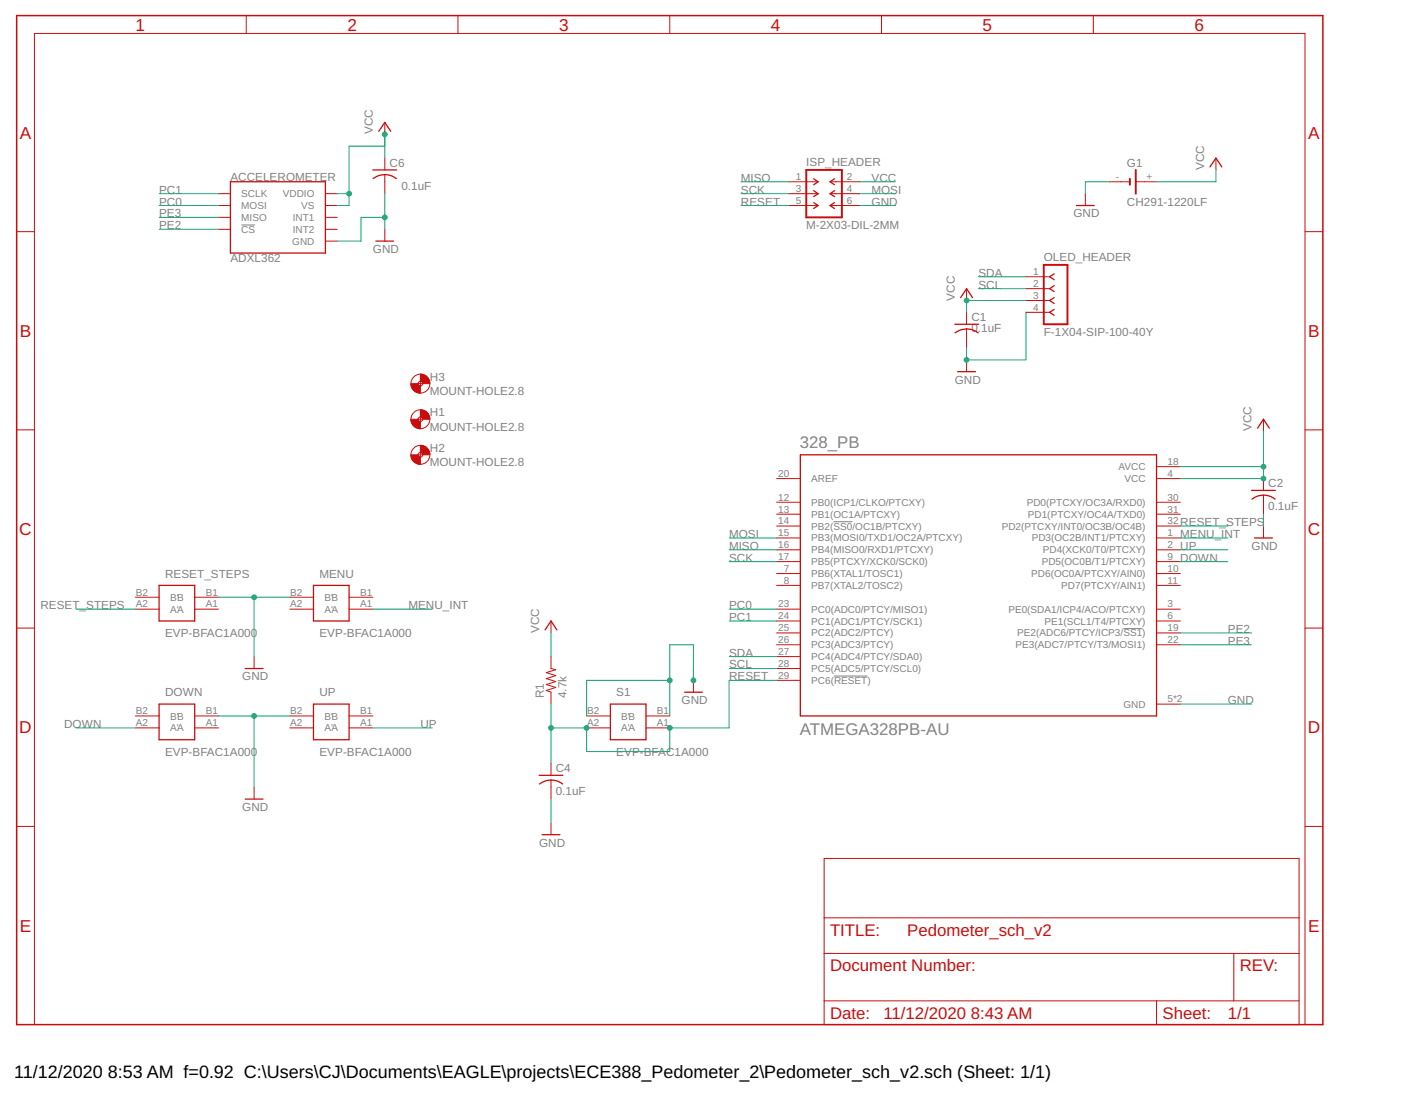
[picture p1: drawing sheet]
<svg xmlns="http://www.w3.org/2000/svg" width="279mm" height="216mm" viewBox="0 0 279 216" stroke-linecap="round" stroke-linejoin="round" font-family="sans-serif">
<path d="M47.5 44.3h2.7M164 102.7h3.7M164.1 133.1h6.6M221 123.7h3.8" fill="none" stroke="#808080" stroke-width=".2"/>
<g fill="none" stroke="#c90d0c" stroke-width=".25">
<path d="M45.3 35.8h18.7v14h-18.7zM73.4 33.4h4.6M74.5 25.8l1.2-1.7 1.2 1.7M75.7 34.4l1.5 .2 .8 .6M75.7 34.4l-1.4 .2-.9 .5M160.1 35.2l.9 .6-.9 .6M160.1 37.5l.9 .6-.9 .6M160.1 39.9l.9 .5-.9 .6M164.2 37.5l-.9 .6 .9 .6M164.2 35.2l-.9 .6 .9 .6M164.2 39.9l-.9 .5 .9 .6M238.1 32.9l1.1-1.8 1.2 1.8"/>
<path d="M74 47.5h3.4M189 58.6l1.2-1.8 1.1 1.8M207.4 53.9l-.9 .6 .9 .6M207.4 56.2l-.9 .6 .9 .6M207.4 58.6l-.9 .5 .9 .6M211.8 40.4h3.5M187.9 63.8h4.6M187.9 65.5a3.7 3.7 0 0 1 4.6 0M188.4 73.2h3.5M207.4 60.9l-.9 .6 .9 .6M157.5 89.5h70.1v51.4h-70.1zM246.3 96.5h4.6"/>
<path d="M246.3 98.2a3.7 3.7 0 0 1 4.6 0M247.4 84.3l1.2-1.8 1.2 1.8M31.3 115.2h7v7h-7zM61.7 115.2h7v7h-7zM246.8 105.9h3.6M31.3 138.6h7v7h-7zM48.3 131.6h3.5M61.7 138.6h7v7h-7zM107.3 124l1.1-1.8 1.2 1.8M120.1 138.6h7v7h-7zM134.7 136.2h3.5M48.3 157.3h3.5"/>
<path d="M106.1 152.6h4.6M106.2 154.3a3.7 3.7 0 0 1 4.5 0M106.7 164.3h3.5"/>
</g>
<g fill="none" stroke="#c90d0c" stroke-width=".2">
<path d="M48.5 3.1v3.5M90.1 3.1v3.5M131.8 3.1v3.5M173.4 3.1v3.5M215.1 3.1v3.5M43 38.1h2.3M64 38.1h2.4M75.7 24.1v2.3M75.7 31.1v2.3M75.7 34.4v3.7M155.2 35.8h5.8M155.2 38.1h5.8"/>
<path d="M163.3 35.8h5.9M163.3 38.1h5.9M213.6 38.1v2.3M218.2 35.8h4.1M223.5 35.8h4.1M239.2 31.1v2.3M3.3 45.6h3.5M43 40.4h2.3M43 42.8h2.3M43 45.1h2.3M64 40.4h2.4M64 42.8h2.4"/>
<path d="M64 45.1h2.4M64 47.5h2.4M75.7 45.1v2.4M155.2 40.4h5.8M163.3 40.4h5.9M190.2 56.8v2.3M201.9 54.5h4.6M201.9 56.8h4.6M201.9 59.1h4.6M256.8 45.6h3.5M82.3 75.5h.9M82.7 75v1"/>
<path d="M190.2 61.5v2.3M190.2 64.7v3.8M190.2 70.8v2.4M201.9 61.5h4.6M3.3 84.6h3.5M82.3 82.5h.9M82.3 89.5h.9M82.7 82v1M82.7 89v1M152.8 94.2h4.7M152.8 98.8h4.7M227.6 94.2h4.6"/>
<path d="M227.6 98.8h4.6M227.6 91.8h4.6M248.6 82.5v2.3M248.6 94.2v2.3M248.6 97.5v3.7M256.8 84.6h3.5M26.6 119.9h4.7M26.6 117.5h4.7M38.3 119.9h4.7M38.3 117.5h4.7M57 119.9h4.7M57 117.5h4.7"/>
<path d="M68.7 119.9h4.7M68.7 117.5h4.7M152.8 101.2h4.7M152.8 103.5h4.7M152.8 105.9h4.7M152.8 108.2h4.7M152.8 110.5h4.7M152.8 112.9h4.7M152.8 115.2h4.7M152.8 119.9h4.7M227.6 101.2h4.6M227.6 103.5h4.6"/>
<path d="M227.6 105.9h4.6M227.6 108.2h4.6M227.6 110.5h4.6M227.6 112.9h4.6M227.6 115.2h4.6M227.6 119.9h4.6M248.6 103.5v2.4M3.3 123.6h3.5M50 129.2v2.4M108.4 129.2v2.4l.9 .2-1.8 .6 1.8 .6-1.8 .6 1.8 .5-1.8 .6 1.8 .6-1.8 .6 .9 .3v2.4M108.4 122.2v2.4M136.4 133.9v2.3"/>
<path d="M152.8 122.2h4.7M152.8 124.6h4.7M152.8 126.9h4.7M152.8 129.2h4.7M152.8 131.6h4.7M152.8 133.9h4.7M227.6 138.6h4.6M227.6 122.2h4.6M227.6 124.6h4.6M227.6 126.9h4.6M256.8 123.6h3.5M26.6 143.3h4.7"/>
<path d="M26.6 140.9h4.7M38.3 143.3h4.7M38.3 140.9h4.7M50 154.9v2.4M57 143.3h4.7M57 140.9h4.7M68.7 143.3h4.7M68.7 140.9h4.7M108.4 150.3v2.3M108.4 153.5v3.8M115.4 143.3h4.7M115.4 140.9h4.7"/>
<path d="M127.1 143.3h4.7M127.1 140.9h4.7M3.3 162.6h3.5M108.4 161.9v2.4M162.2 169h93.4v32.7h-93.4zM256.8 162.6h3.5M162.2 187.6h93.4M162.2 197h93.4M162.2 180.6h93.4M227.6 197v4.7M242.8 187.6v9.4M6.8 201.7v-195.1h250v195.1"/>
<circle cx="82.7" cy="75.5" r="1.86"/>
<circle cx="82.7" cy="75.5" r=".47"/>
<circle cx="82.7" cy="82.5" r="1.86"/>
<circle cx="82.7" cy="89.5" r="1.86"/>
<circle cx="82.7" cy="89.5" r=".47"/>
<circle cx="82.7" cy="82.5" r=".47"/>
</g>
<path d="M3.3 3.1h257v198.6h-257z" fill="none" stroke="#c90d0c" stroke-width=".3"/>
<path d="M158.6 33.4h7.1v9.4h-7.1zM222.3 35.2v1.2M223.5 33.4v4.7M205.4 52.1h4.6v11.7h-4.6z" fill="none" stroke="#c90d0c" stroke-width=".38"/>
<g fill="#c90d0c" stroke="#c90d0c" stroke-width=".2">
<path d="M82.7 80.6a1.82 1.82 0 0 1 1.9 1.9h-1.4l-.2-.3-.3-.2z" fill-rule="evenodd"/>
<path d="M80.8 82.5h1.5l.1 .3 .3 .2v1.4a1.86 1.86 0 0 1-1.9-1.9z" fill-rule="evenodd"/>
<path d="M82.7 87.7a1.82 1.82 0 0 1 1.9 1.8h-1.4l-.2-.3-.3-.2z" fill-rule="evenodd"/>
<path d="M80.8 89.5h1.5a.44 .44 0 0 0 .4 .5v1.4a1.82 1.82 0 0 1-1.9-1.9z" fill-rule="evenodd"/>
<path d="M82.7 73.6a1.86 1.86 0 0 1 1.9 1.9h-1.4l-.2-.3-.3-.2z" fill-rule="evenodd"/>
<path d="M80.8 75.5h1.5l.1 .3 .3 .2v1.4a1.86 1.86 0 0 1-1.9-1.9z" fill-rule="evenodd"/>
</g>
<g fill="none" stroke="#0dab76" stroke-width=".2">
<path d="M31.3 38.1h11.7M66.4 38.1h2.3M75.7 26.4v4.7M75.7 38.1v7M75.7 28.8h-7v11.6h-2.3M145.8 35.8h9.4M145.8 38.1h9.4M169.2 35.8h7M169.2 38.1h7M218.2 35.8h-4.6v2.3M239.2 33.4v2.4h-11.6M31.3 42.8h11.7"/>
<path d="M31.3 40.4h11.7M31.3 45.1h11.7M75.7 42.8h-4.7v4.7h-4.6M145.8 40.4h9.4M169.2 40.4h7M192.5 54.5h9.4M192.5 56.8h9.4M201.9 59.1h-11.7v2.4M201.9 61.5v9.3h-11.7v-2.3M232.2 91.8h16.4M248.6 84.8v9.4h-16.4M15 119.9h11.6"/>
<path d="M43 117.5h14M50 117.5v11.7M73.4 119.9h11.6M143.5 119.9h9.3M143.5 108.2h9.3M143.5 110.5h9.3M143.5 105.9h9.3M232.2 108.2h9.4M232.2 110.5h9.4M232.2 105.9h9.4M232.2 103.5h9.4M248.6 101.2v2.3"/>
<path d="M108.4 124.6v4.6M108.4 138.6v11.7M131.8 133.9h-16.4v7M136.4 133.9v-7h-4.6v14M143.5 122.2h9.3M143.5 129.2h9.3M143.5 131.6h9.3M152.8 133.9h-9.3v9.4h-11.7v4.6h-16.4v-4.6h-7M232.2 138.6h14.1M232.2 126.9h14.1M232.2 124.6h14.1M15 143.3h11.6"/>
<path d="M43 140.9h14M50 140.9v14M73.4 143.3h11.6M108.4 157.3v4.6"/>
</g>
<g fill="#0dab76" stroke="#0dab76" stroke-width=".2">
<circle cx="75.7" cy="42.8" r=".47"/>
<circle cx="190.2" cy="70.8" r=".47"/>
<circle cx="50" cy="117.5" r=".47"/>
<circle cx="50" cy="140.9" r=".47"/>
<circle cx="136.4" cy="133.9" r=".47"/>
<circle cx="131.8" cy="133.9" r=".47"/>
<circle cx="75.7" cy="26.4" r=".47"/>
<circle cx="68.7" cy="38.1" r=".47"/>
<circle cx="248.6" cy="94.2" r=".47"/>
<circle cx="248.6" cy="91.8" r=".47"/>
<circle cx="190.2" cy="59.1" r=".47"/>
<circle cx="131.8" cy="143.3" r=".47"/>
<circle cx="108.4" cy="143.3" r=".47"/>
<circle cx="115.4" cy="143.3" r=".47"/>
</g>
<g font-size="3.5">
<text x="2.8" y="212.1">11/12/2020</text>
<text x="21.2" y="212.1">8:53 AM f=0.92 C:\Users\CJ\Documents\EAGLE\projects\ECE388_Pedometer_2\Pedometer_sch_v2.sch (Sheet: 1/1)</text>
</g>
<g font-size="3.4" fill="#c90d0c">
<text x="26.7" y="6">1</text>
<text x="68.3" y="6">2</text>
<text x="110" y="6">3</text>
<text x="151.7" y="6">4</text>
<text x="193.3" y="6">5</text>
<text x="235" y="6">6</text>
<text x="3.9" y="27.3">A</text>
<text x="257.4" y="27.3">A</text>
<text x="3.9" y="66.3">B</text>
<text x="257.4" y="66.3">B</text>
<text x="3.8" y="105.3">C</text>
<text x="257.3" y="105.3">C</text>
<text x="3.8" y="144.3">D</text>
<text x="257.3" y="144.3">D</text>
<text x="3.9" y="183.3">E</text>
<text x="257.4" y="183.3">E</text>
</g>
<g font-size="3.3" fill="#808080">
<text x="157.4" y="88.2">328_PB</text>
<text x="157.4" y="144.6">ATMEGA328PB-AU</text>
</g>
<g font-size="3.3" fill="#c90d0c">
<text x="163.3" y="184.1">TITLE:</text>
<text x="178.5" y="184.1">Pedometer_sch_v2</text>
<text x="163.3" y="191.1">Document Number:</text>
<text x="243.9" y="191.1">REV:</text>
<text x="163.3" y="200.5">Date:</text>
<text x="173.8" y="200.5">11/12/2020</text>
<text x="191" y="200.5">8:43 AM</text>
<text x="228.7" y="200.5">Sheet:</text>
<text x="241.6" y="200.5">1/1</text>
</g>
<g font-size="2.3" fill="#808080">
<text x="73.4" y="26.4" transform="rotate(-90 73.4 26.4)">VCC</text>
<text x="45.3" y="35.5">ACCELEROMETER</text>
<text x="76.6" y="32.9">C6</text>
<text x="145.8" y="35.8">MISO</text>
<text x="158.6" y="32.7">ISP_HEADER</text>
<text x="171.5" y="35.8">VCC</text>
<text x="221.7" y="32.9">G1</text>
<text x="236.9" y="33.4" transform="rotate(-90 236.9 33.4)">VCC</text>
<text x="31.3" y="40.5">PC0</text>
<text x="31.3" y="38.1">PC1</text>
<text x="79" y="37.3">0.1uF</text>
<text x="145.8" y="38.1">SCK</text>
<text x="145.8" y="40.5">RESET</text>
<text x="171.5" y="40.5">GND</text>
<text x="171.5" y="38.1">MOSI</text>
<text x="221.7" y="40.5">CH291-1220LF</text>
<text x="31.3" y="42.8">PE3</text>
<text x="31.3" y="45.1">PE2</text>
<text x="158.6" y="45.1">M-2X03-DIL-2MM</text>
<text x="211.2" y="42.8">GND</text>
<text x="45.3" y="51.7">ADXL362</text>
<text x="73.4" y="49.8">GND</text>
<text x="205.4" y="51.4">OLED_HEADER</text>
<text x="187.9" y="59.1" transform="rotate(-90 187.9 59.1)">VCC</text>
<text x="192.5" y="54.5">SDA</text>
<text x="192.5" y="56.8">SCL</text>
<text x="191.1" y="65.3">0.1uF</text>
<text x="191.1" y="63.2">C1</text>
<text x="205.4" y="66.2">F-1X04-SIP-100-40Y</text>
<text x="84.6" y="77.8">MOUNT-HOLE2.8</text>
<text x="84.6" y="75">H3</text>
<text x="187.9" y="75.5">GND</text>
<text x="84.6" y="82">H1</text>
<text x="84.6" y="84.8">MOUNT-HOLE2.8</text>
<text x="84.6" y="89">H2</text>
<text x="246.3" y="84.8" transform="rotate(-90 246.3 84.8)">VCC</text>
<text x="84.6" y="91.8">MOUNT-HOLE2.8</text>
<text x="249.5" y="95.9">C2</text>
<text x="249.5" y="100.4">0.1uF</text>
<text x="143.5" y="105.9">MOSI</text>
<text x="232.2" y="105.9">MENU_INT</text>
<text x="232.2" y="103.5">RESET_STEPS</text>
<text x="32.5" y="113.7">RESET_STEPS</text>
<text x="62.9" y="113.7">MENU</text>
<text x="143.5" y="108.2">MISO</text>
<text x="143.5" y="110.5">SCK</text>
<text x="232.2" y="108.2">UP</text>
<text x="232.2" y="110.5">DOWN</text>
<text x="246.3" y="108.2">GND</text>
<text x="7.9" y="119.9">RESET_STEPS</text>
<text x="80.4" y="119.9">MENU_INT</text>
<text x="143.5" y="119.9">PC0</text>
<text x="32.5" y="125.4">EVP-BFAC1A000</text>
<text x="62.9" y="125.4">EVP-BFAC1A000</text>
<text x="106.1" y="124.6" transform="rotate(-90 106.1 124.6)">VCC</text>
<text x="143.5" y="122.2">PC1</text>
<text x="241.6" y="124.6">PE2</text>
<text x="143.5" y="129.2">SDA</text>
<text x="143.5" y="131.6">SCL</text>
<text x="241.6" y="126.9">PE3</text>
<text x="32.5" y="137">DOWN</text>
<text x="47.7" y="133.9">GND</text>
<text x="62.9" y="137">UP</text>
<text x="107" y="137.4" transform="rotate(-90 107 137.4)">R1</text>
<text x="111.5" y="137.4" transform="rotate(-90 111.5 137.4)">4.7k</text>
<text x="121.3" y="137">S1</text>
<text x="143.5" y="133.9">RESET</text>
<text x="12.6" y="143.2">DOWN</text>
<text x="82.7" y="143.2">UP</text>
<text x="134.1" y="138.6">GND</text>
<text x="241.6" y="138.6">GND</text>
<text x="32.5" y="148.7">EVP-BFAC1A000</text>
<text x="62.9" y="148.7">EVP-BFAC1A000</text>
<text x="121.3" y="148.7">EVP-BFAC1A000</text>
<text x="109.3" y="152">C4</text>
<text x="47.7" y="159.6">GND</text>
<text x="109.3" y="156.4">0.1uF</text>
<text x="106.1" y="166.6">GND</text>
</g>
<g font-size="2" fill="#808080">
<text x="156.6" y="35.5">1</text>
<text x="166.6" y="35.5">2</text>
<text x="219.6" y="35.5">-</text>
<text x="225.6" y="35.5">+</text>
<text x="47.5" y="38.8">SCLK</text>
<text x="47.5" y="41.2">MOSI</text>
<text x="55.6" y="38.8">VDDIO</text>
<text x="59.2" y="41.1">VS</text>
<text x="156.6" y="37.8">3</text>
<text x="156.6" y="40.1">5</text>
<text x="166.6" y="37.8">4</text>
<text x="166.6" y="40.1">6</text>
<text x="47.5" y="43.5">MISO</text>
<text x="47.5" y="45.8">CS</text>
<text x="57.6" y="45.8">INT2</text>
<text x="57.6" y="43.5">INT1</text>
<text x="57.5" y="48.2">GND</text>
<text x="203.3" y="54.1">1</text>
<text x="203.3" y="56.5">2</text>
<text x="203.3" y="58.8">3</text>
<text x="203.3" y="61.2">4</text>
<text x="153.1" y="93.9">20</text>
<text x="159.6" y="94.9">AREF</text>
<text x="220.1" y="92.5">AVCC</text>
<text x="221.3" y="94.9">VCC</text>
<text x="229.7" y="93.9">4</text>
<text x="229.7" y="91.5">18</text>
<text x="153.1" y="98.5">12</text>
<text x="153.1" y="100.9">13</text>
<text x="159.6" y="99.6">PB0(ICP1/CLKO/PTCXY)</text>
<text x="159.6" y="101.9">PB1(OC1A/PTCXY)</text>
<text x="202" y="99.6">PD0(PTCXY/OC3A/RXD0)</text>
<text x="202.2" y="101.9">PD1(PTCXY/OC4A/TXD0)</text>
<text x="229.7" y="98.5">30</text>
<text x="229.7" y="100.9">31</text>
<text x="153.1" y="103.2">14</text>
<text x="153.1" y="105.5">15</text>
<text x="153.1" y="107.9">16</text>
<text x="159.6" y="104.2">PB2(SS0/OC1B/PTCXY)</text>
<text x="159.6" y="106.6">PB3(MOSI0/TXD1/OC2A/PTCXY)</text>
<text x="197.1" y="104.2">PD2(PTCXY/INT0/OC3B/OC4B)</text>
<text x="203" y="106.6">PD3(OC2B/INT1/PTCXY)</text>
<text x="229.7" y="103.2">32</text>
<text x="229.7" y="105.5">1</text>
<text x="229.7" y="107.9">2</text>
<text x="153.1" y="110.2">17</text>
<text x="154.2" y="112.5">7</text>
<text x="159.6" y="108.9">PB4(MISO0/RXD1/PTCXY)</text>
<text x="159.6" y="111.2">PB5(PTCXY/XCK0/SCK0)</text>
<text x="159.6" y="113.6">PB6(XTAL1/TOSC1)</text>
<text x="202.9" y="113.6">PD6(OC0A/PTCXY/AIN0)</text>
<text x="205" y="111.2">PD5(OC0B/T1/PTCXY)</text>
<text x="205.2" y="108.9">PD4(XCK0/T0/PTCXY)</text>
<text x="229.7" y="110.2">9</text>
<text x="229.7" y="112.5">10</text>
<text x="26.8" y="119.6">A2</text>
<text x="26.8" y="117.2">B2</text>
<text x="33.5" y="118.2">B'B</text>
<text x="40.5" y="119.6">A1</text>
<text x="40.5" y="117.2">B1</text>
<text x="57.1" y="119.6">A2</text>
<text x="57.1" y="117.2">B2</text>
<text x="63.8" y="118.2">B'B</text>
<text x="70.8" y="119.6">A1</text>
<text x="70.8" y="117.2">B1</text>
<text x="153.1" y="119.6">23</text>
<text x="154.2" y="114.9">8</text>
<text x="159.6" y="115.9">PB7(XTAL2/TOSC2)</text>
<text x="208.8" y="115.9">PD7(PTCXY/AIN1)</text>
<text x="229.7" y="114.9">11</text>
<text x="229.7" y="119.6">3</text>
<text x="33.5" y="120.6">A'A</text>
<text x="63.8" y="120.6">A'A</text>
<text x="153.1" y="121.9">24</text>
<text x="153.1" y="124.2">25</text>
<text x="159.6" y="120.6">PC0(ADC0/PTCY/MISO1)</text>
<text x="159.6" y="122.9">PC1(ADC1/PTCY/SCK1)</text>
<text x="159.6" y="125.3">PC2(ADC2/PTCY)</text>
<text x="198.4" y="120.6">PE0(SDA1/ICP4/ACO/PTCXY)</text>
<text x="200.1" y="125.3">PE2(ADC6/PTCY/ICP3/SS1)</text>
<text x="205.5" y="122.9">PE1(SCL1/T4/PTCXY)</text>
<text x="229.7" y="124.2">19</text>
<text x="229.7" y="121.9">6</text>
<text x="153.1" y="126.6">26</text>
<text x="153.1" y="128.9">27</text>
<text x="153.1" y="131.2">28</text>
<text x="159.6" y="127.6">PC3(ADC3/PTCY)</text>
<text x="159.6" y="129.9">PC4(ADC4/PTCY/SDA0)</text>
<text x="199.8" y="127.6">PE3(ADC7/PTCY/T3/MOSI1)</text>
<text x="229.7" y="126.6">22</text>
<text x="153.1" y="133.6">29</text>
<text x="159.6" y="132.3">PC5(ADC5/PTCY/SCL0)</text>
<text x="159.6" y="134.6">PC6(RESET)</text>
<text x="26.8" y="142.9">A2</text>
<text x="26.8" y="140.6">B2</text>
<text x="33.5" y="143.9">A'A</text>
<text x="33.5" y="141.6">B'B</text>
<text x="40.5" y="142.9">A1</text>
<text x="40.5" y="140.6">B1</text>
<text x="57.1" y="142.9">A2</text>
<text x="57.1" y="140.6">B2</text>
<text x="63.8" y="143.9">A'A</text>
<text x="63.8" y="141.6">B'B</text>
<text x="70.8" y="142.9">A1</text>
<text x="70.8" y="140.6">B1</text>
<text x="115.5" y="142.9">A2</text>
<text x="115.5" y="140.6">B2</text>
<text x="122.2" y="143.9">A'A</text>
<text x="122.2" y="141.6">B'B</text>
<text x="129.3" y="142.9">A1</text>
<text x="129.3" y="140.6">B1</text>
<text x="221.1" y="139.3">GND</text>
<text x="229.7" y="138.2">5*2</text>
</g>
</svg>
